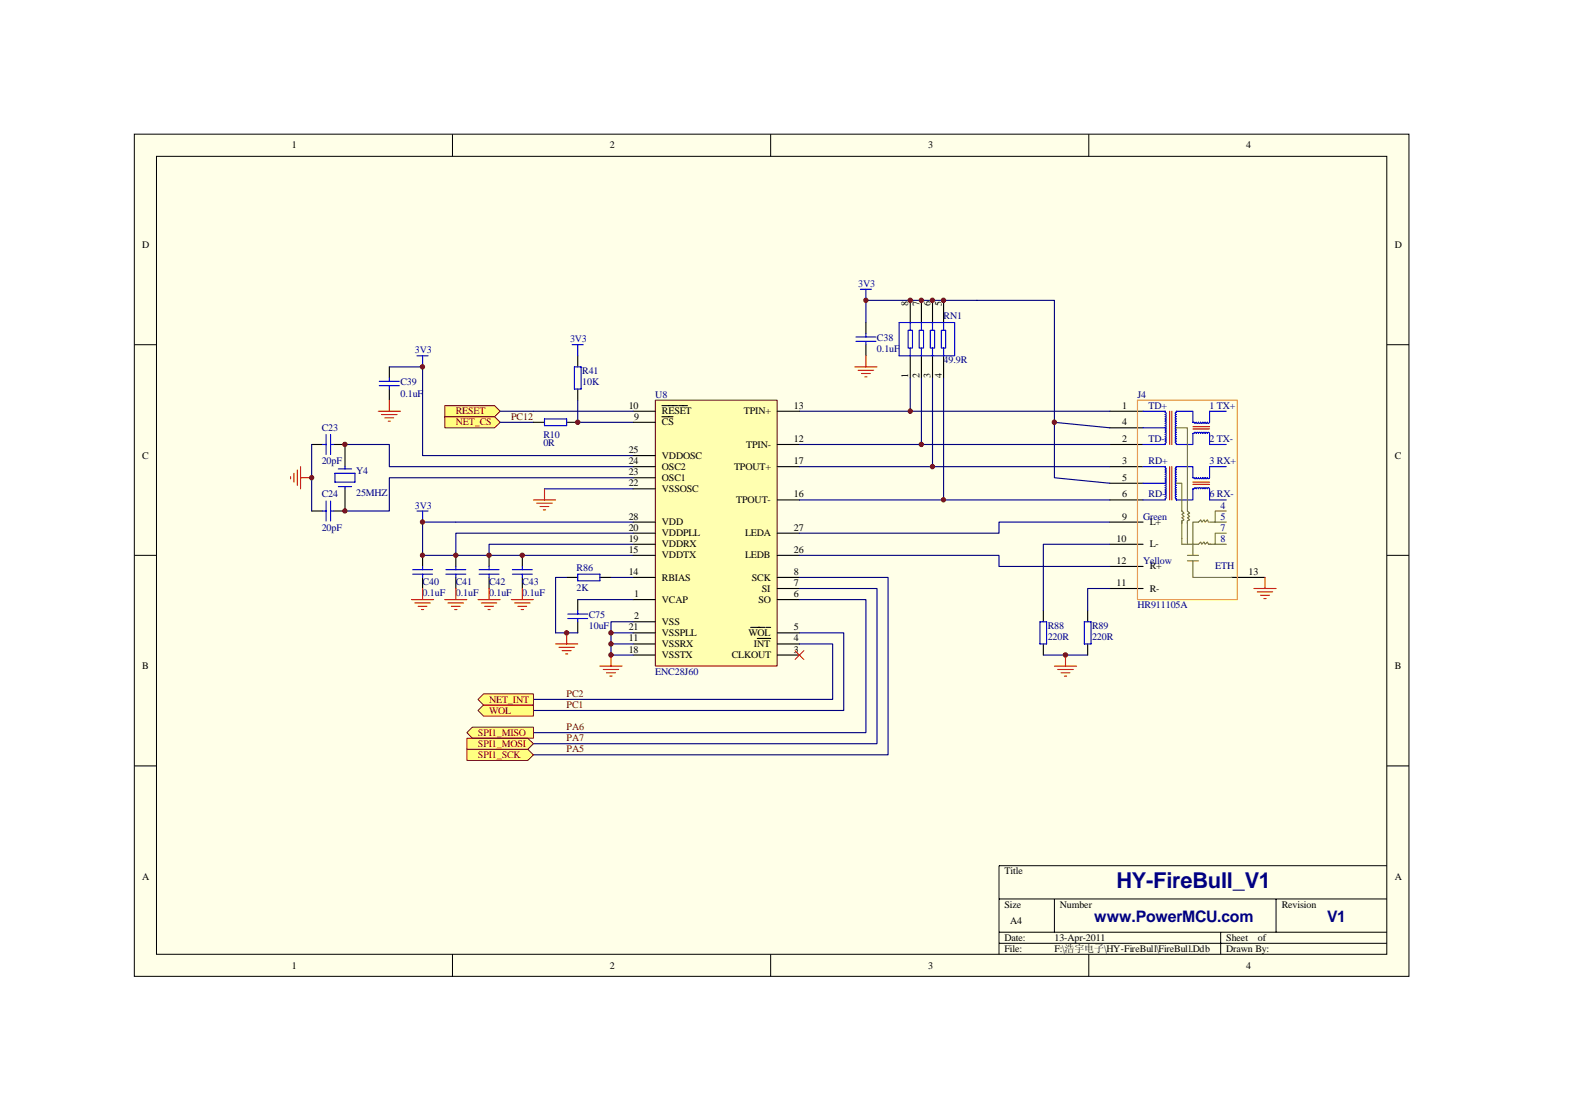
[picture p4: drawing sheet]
<svg xmlns="http://www.w3.org/2000/svg" width="297mm" height="210mm" viewBox="0 0 297 210" stroke-linecap="round" stroke-linejoin="round" font-family="sans-serif">
<path d="M25.4 25.4h241v159.1h-241z" fill="#ffffe8"/>
<g fill="none" stroke="#000" stroke-width=".19">
<path d="M25.4 25.4h241v159.1h-241zM29.6 29.5h232.6v150.9h-232.6zM85.6 25.4v4.1M145.7 25.4v4.1M205.9 25.4v4.1M25.4 65.2h4.2M262.2 65.2h4.2M25.4 105h4.2M262.2 105h4.2M25.4 144.8h4.2M262.2 144.8h4.2M188.9 169.9h73.3"/>
<path d="M188.9 176.2h73.3M188.9 178.3h73.3M199.4 169.9v6.3M230.8 176.2v4.2M241.3 169.9v6.3M262.2 163.6h-73.3v16.8M85.6 180.4v4.2M145.7 180.4v4.2M205.9 180.4v4.2"/>
</g>
<path d="M209.8 77.7h6.3M209.8 80.9h6.3M209.8 84h6.3M209.8 88.2h6.3M209.8 91.3h6.3M209.8 94.5h6.3M209.8 98.7h6.3M209.8 102.9h6.3M209.8 111.2h6.3M209.8 107.1h6.3M232.9 109.1h6.3" fill="none" stroke="#000" stroke-width=".21"/>
<g fill="none" stroke="#00f" stroke-width=".21">
<path d="M216.1 77.7h4.2v.2l.2 .2-.2 .2M220.3 78.4l.2 .1-.2 .3 .2 .2-.2 .2 .2 .2-.2 .2 .2 .2-.2 .2 .2 .2-.2 .2 .2 .2-.2 .2M222.4 78.4l-.2 .1 .2 .3-.2 .2 .2 .2-.2 .2 .2 .2-.2 .2 .2 .2-.2 .2 .2 .3-.2 .1 .2 .2M222.4 78.3l-.2-.2 .2-.4h3.1v2.1h.3M225.8 79.8l.2 .2 .2-.2 .2 .2 .2-.2 .2 .2 .2-.2M227 79.8l.2 .2 .2-.2M227.5 79.8l.1 .2 .3-.2 .1 .2 .3-.2 .2 .2 .2-.2M231.9 77.7h-3.2v2.1M216.1 80.9h4.2l.2 .1-.2 .3M216.1 88.2h4.2v.2l.2 .2-.2 .2M216.1 91.3h4.2M220.3 81.3l.2 .2-.2 .2 .2 .2-.2 .2 .2 .2-.2 .2 .2 .2-.2 .2"/>
<path d="M220.3 83l.2 .1-.2 .3M220.3 83.4l.2 .2-.2 .2M220.3 90.1l.2 .2-.2 .2M220.3 90.5l.2 .2-.2 .2 .2 .2-.2 .2M220.3 91.3l.2 .2-.2 .2 .2 .2-.2 .3 .2 .2-.2 .2 .2 .2-.2 .2M220.3 93l.2 .2-.2 .2M220.3 89.2l.2 .2-.2 .2M220.3 89.7l.2 .2-.2 .2M220.3 88.8l.2 .2-.2 .2M220.3 93.4l.2 .2-.2 .2M220.3 93.9l.2 .1-.2 .3v.2h-4.2M220.3 83.8v.2h-4.2"/>
<path d="M222.4 90.5l-.2 .2 .2 .2-.2 .2 .2 .2-.2 .2 .2 .3-.2 .1 .2 .3-.2 .2 .2 .2-.2 .2 .2 .2M222.4 90.1l-.2 .2 .2 .2M222.4 89.7l-.2 .2 .2 .2M222.4 89.2l-.2 .2 .2 .2M222.4 93l-.2 .2 .2 .2M222.4 93.4l-.2 .2 .2 .2M222.4 88.8l-.2 .2 .2 .2M222.4 88.8l-.2-.2 .2-.4h3.1v2.1l.5 .2 .2-.2 .2 .2 .2-.2 .2 .2 .2-.2M222.4 81.3l-.2 .2 .2 .2-.2 .2 .2 .2-.2 .2 .2 .2-.2 .2 .2 .2M222.4 80.9l-.2 .1 .2 .3M222.4 83.4l-.2 .2 .2 .2M222.4 83l-.2 .1 .2 .3"/>
<path d="M225.8 92.4h-.3v2.1h-3.1l-.2-.5 .2-.1M225.8 92.4l.2-.2 .2 .2 .2-.2 .2 .2 .2-.2 .2 .2M227 81.9l-.2-.2-.2 .2-.2-.2-.2 .2-.2-.2-.5 .2v2.1h-3.1v-.2M227 81.9l.2-.2 .2 .2M227 90.3l.2 .2 .2-.2M227 92.4l.2-.2 .2 .2M227.5 81.9l.1-.2 .2 .2 .2-.2 .3 .2 .2-.2 .1 .1 .1 2.2h3.2M227.5 92.4l.1-.2 .2 .2 .2-.2 .3 .2 .2-.2 .2 .2M228.7 92.4v2.1h3.2M231.9 88.2h-3.2l-.1 2.2-.1 .1-.2-.2-.3 .2-.1-.2-.3 .2-.1-.2"/>
</g>
<path d="M221.2 77.7v6.3M221.6 77.7v6.3M221.2 88.2v6.3M221.6 88.2v6.3M225.5 80.6h3.2M225.5 81.1h3.2M225.5 91.1h3.2M225.5 91.5h3.2" fill="none" stroke="#bf0000" stroke-width=".21"/>
<path d="M222.4 80.9h2.1v15.7l.4 .4-.4 .2 .4 .4-.4 .2 .4 .5-.4 .2v4.4M222.4 91.3h1.1v5.3l.4 .4-.4 .2 .4 .4-.4 .2 .4 .5-.4 .2v4.4h3.1l.4-.5 .2 .5 .4-.5 .3 .5 .4-.5 .2 .5h3.4M228.5 98.7l-.2-.4-.4 .4-.3-.4-.4 .4-.2-.4-.4 .4h-1.1v6.3M228.7 98.7h3.2M231.9 96.6h-2.1v2.1M224.5 106h2.1M224.5 105h2.1M225.5 106v3.1h7.4M231.9 100.8h-2.1v2.1" fill="none" stroke="#808000" stroke-width=".21"/>
<path d="M215.1 75.6h18.9v37.7h-18.9z" fill="none" stroke="#ff9c00" stroke-width=".21"/>
<path d="M151.1 77.7h58.7" fill="none" stroke="#000080" stroke-width=".21"/>
<path d="M123.9 75.6h23v50.3h-23z" fill="#ffffb0"/>
<path d="M123.9 75.6h23v50.3h-23z" fill="none" stroke="#800000" stroke-width=".19"/>
<g fill="none" stroke="#000" stroke-width=".21">
<path d="M172.1 56.8v4.2M174.2 56.8v4.2M176.3 56.8v4.2M178.4 56.8v4.2M119.7 77.7h4.2M119.7 79.8h4.2M125.2 76.7h2.9M125.2 78.8h2.1M128.3 76.7h1.7M147 77.7h4.1M163.7 61v2.1M163.7 65.2v2"/>
<path d="M172.1 67.2v4.2M174.2 67.2v4.2M176.3 67.2v4.2M178.4 67.2v4.2M119.7 86.1h4.2M119.7 88.2h4.2M119.7 90.3h4.2M119.7 92.4h4.2M119.7 98.7h4.2M147 88.2h4.1M147 84h4.1M147 94.5h4.1"/>
<path d="M119.7 100.8h4.2M119.7 102.9h4.2M119.7 105h4.2M119.7 109.1h4.2M119.7 113.3h4.2M119.7 117.5h4.2M119.7 119.6h4.2M141.9 118.6h2.7M144.9 118.6h.8M147 100.8h4.1M147 105h4.1M147 109.1h4.1"/>
<path d="M147 113.3h4.1M147 119.6h4.1M147 111.2h4.1M197.3 115.4v2.1M205.7 115.4v2.1M119.7 121.7h4.2M119.7 123.8h4.2M143.2 120.7h2.5M147 121.7h4.1M147 123.8h4.1M197.3 121.7v2.1M205.7 121.7v2.1"/>
</g>
<g fill="none" stroke="#000080" stroke-width=".21">
<path d="M100.9 77.7h18.8M163.7 61v-4.2h35.7v23l10.4 1.1M172.1 71.4v6.3M174.2 71.4v12.6M176.3 71.4v16.8M178.4 71.4v23.1M199.4 79.8v10.5l10.4 1M151.1 88.2h58.7M151.1 94.5h58.7M151.1 84h58.7M209.8 98.7h-20.9v2.1h-37.8M151.1 105h37.8v2.1h20.9"/>
<path d="M209.8 102.9h-12.5v12.5M209.8 111.2h-4.1v4.2M197.3 123.8h8.4"/>
</g>
<g fill="none" stroke="#00f" stroke-width=".21">
<path d="M162.7 54.7h2.1M163.7 54.7v2.1M161.8 64.5h3.8M161.8 63.7h3.8M163.7 63.1v.6M163.7 64.5v.7M170 61h10.5v6.2h-10.5zM171.7 62.4h.8v3.4h-.8zM172.1 61v1.4M172.1 65.8v1.4M173.8 62.4h.8v3.4h-.8zM174.2 61v1.4"/>
<path d="M174.2 65.8v1.4M175.9 62.4h.8v3.4h-.8zM176.3 61v1.4M176.3 65.8v1.4M178 62.4h.8v3.4h-.8zM178.4 61v1.4M178.4 65.8v1.4M196.6 117.5h1.3v4.2h-1.3zM205 117.5h1.3v4.2h-1.3z"/>
</g>
<g fill="none" stroke="#f00" stroke-width=".21">
<path d="M161.6 69.3h4.2M162.3 70h2.9M162.9 70.6h1.7M163.5 71.2h.4M163.7 67.2v2.1M237.1 111.2h4.2M237.7 111.9h2.9M238.3 112.5h1.7M239 113.1h.4M239.2 109.1v2.1M199.4 125.9h4.2M200 126.5h2.9"/>
<path d="M200.6 127.2h1.7M201.2 127.8h.5M201.5 123.8v2.1"/>
</g>
<g fill="#ffff80" stroke="#800000" stroke-width=".19">
<path d="M84.1 76.7h9.4l1.1 1-1.1 1.1h-9.4z" fill-rule="evenodd"/>
<path d="M84.1 78.8h9.4l1.1 1-1.1 1.1h-9.4z" fill-rule="evenodd"/>
</g>
<g fill="none" stroke="#000" stroke-width=".21">
<path d="M73.6 69.3v2.1M73.6 73.5v2.1M109.2 67.2v2.1M109.2 73.5v2.1M58.9 84h2.1M58.9 96.6h2.1M63.1 84h2.1v4.2M65.2 92.4v4.2h-2.1M79.9 105v2.1M79.9 109.1v2.1M86.2 105v2.1M86.2 109.1v2.1"/>
<path d="M92.5 105v2.1M92.5 109.1v2.1M98.8 105v2.1M98.8 109.1v2.1M107.1 109.1h2.1M109.2 113.3v2.1M109.2 117.5v2.1M113.4 109.1h2.1"/>
</g>
<g fill="none" stroke="#00f" stroke-width=".21">
<path d="M71.7 72.9h3.8M71.7 72.1h3.8M73.6 71.4v.7M73.6 72.9v.6M78.8 67.2h2.1M79.9 67.2v2.1M108.2 65.2h2.1M108.6 69.3h1.3v4.2h-1.3zM109.2 65.2v2M61 84h.7M61 96.6h.7M61.7 82.1v3.8"/>
<path d="M61.7 94.7v3.8M62.5 84h.6M62.5 82.1v3.8M62.5 94.7v3.8M62.5 96.6h.6M63.3 89.5h3.8v1.6h-3.8zM64 88.6h2.5M64 92h2.5M65.2 88.2v.4M65.2 92v.4M78.8 96.6h2.1M79.9 96.6v2.1"/>
<path d="M78 108.5h3.8M78 107.7h3.8M79.9 107.1v.6M79.9 108.5v.6M84.3 108.5h3.8M84.3 107.7h3.8M86.2 107.1v.6M86.2 108.5v.6M90.6 108.5h3.8M90.6 107.7h3.8M92.5 107.1v.6M92.5 108.5v.6"/>
<path d="M96.9 108.5h3.7M96.9 107.7h3.7M98.8 107.1v.6M98.8 108.5v.6M107.4 116.9h3.7M107.4 116.1h3.7M109.2 108.5h4.2v1.3h-4.2zM109.2 115.4v.7M109.2 116.9v.6"/>
</g>
<g fill="none" stroke="#f00" stroke-width=".21">
<path d="M71.5 77.7h4.2M72.1 78.4h3M72.8 79h1.6M73.4 79.6h.4M73.6 75.6v2.1M54.9 90.1v.4M55.6 89.5v1.6M56.2 88.8v3M56.8 88.2v4.2M56.8 90.3h2.1M100.9 94.5h4.1M101.5 95.1h2.9"/>
<path d="M102.1 95.7h1.7M102.7 96.4h.5M103 92.4v2.1M77.8 113.3h4.2M78.4 114h3M79.1 114.6h1.6M79.7 115.2h.4M79.9 111.2v2.1M84.1 113.3h4.2M84.7 114h2.9M85.3 114.6h1.7M86 115.2h.4"/>
<path d="M86.2 111.2v2.1M90.4 113.3h4.2M91 114h2.9M91.6 114.6h1.7M92.3 115.2h.4M92.5 111.2v2.1M96.7 113.3h4.2M97.3 114h2.9M97.9 114.6h1.7M98.5 115.2h.5M98.8 111.2v2.1M107.1 119.6v2.1"/>
<path d="M105 121.7h4.2M105.7 122.3h2.9M106.3 123h1.7M106.9 123.6h.5M113.4 125.9h4.2M114.1 126.5h2.9M114.7 127.2h1.7M115.3 127.8h.4M115.5 123.8v2.1"/>
</g>
<g fill="none" stroke="#000080" stroke-width=".21">
<path d="M109.2 75.6v4.2M58.9 84v12.6M65.2 84h8.4v4.2h46.1M103 92.4h16.7M119.7 90.3h-46.1v6.3h-8.4M119.7 98.7h-39.8v6.3h39.8M107.1 109.1h-2.1v10.5h4.2M109.2 113.3h10.5M115.5 109.1h4.2M115.5 119.6h4.2M119.7 100.8h-33.5v4.2M119.7 102.9h-27.2v2.1"/>
<path d="M119.7 117.5h-4.2v6.3h4.2M151.1 119.6h8.4v14.7h-58.6M151.1 113.3h12.6v25.2h-62.8M151.1 111.2h14.7v29.4h-64.9M151.1 109.1h16.8v33.6h-67M115.5 121.7h4.2M151.1 121.7h6.3v10.5h-56.5"/>
</g>
<path d="M150.3 123l1.7 1.7M152 123l-1.7 1.7" fill="none" stroke="#f00" stroke-width=".19"/>
<g fill="#ffff80" stroke="#800000" stroke-width=".19">
<path d="M90.4 134.3l1-1.1h9.5v2.1h-9.5z" fill-rule="evenodd"/>
<path d="M90.4 132.2l1-1.1h9.5v2.1h-9.5z" fill-rule="evenodd"/>
</g>
<path d="M73.6 69.3h6.3v16.8h39.8M94.6 77.7h6.3M94.6 79.8h6.3" fill="none" stroke="#000080" stroke-width=".21"/>
<g fill="#800000" stroke="#800000" stroke-width=".19">
<circle cx="163.7" cy="56.8" r=".41"/>
<circle cx="172.1" cy="77.7" r=".41"/>
<circle cx="174.2" cy="84" r=".41"/>
<circle cx="176.3" cy="88.2" r=".41"/>
<circle cx="178.4" cy="94.5" r=".4"/>
<circle cx="199.4" cy="79.8" r=".42"/>
<circle cx="201.4" cy="123.8" r=".42"/>
<circle cx="79.9" cy="69.3" r=".41"/>
<circle cx="58.9" cy="90.3" r=".41"/>
<circle cx="79.9" cy="98.7" r=".4"/>
<circle cx="107.1" cy="119.6" r=".41"/>
<circle cx="115.5" cy="123.8" r=".42"/>
<circle cx="115.5" cy="121.7" r=".41"/>
<circle cx="115.5" cy="119.6" r=".41"/>
</g>
<g fill="#ffff80" stroke="#800000" stroke-width=".19">
<path d="M88.3 141.6h11.5l1.1 1.1-1.1 1h-11.5z" fill-rule="evenodd"/>
<path d="M89.3 137.4h11.6v2.1h-11.6l-1-1z" fill-rule="evenodd"/>
<path d="M88.3 139.5h11.5l1.1 1.1-1.1 1h-11.5z" fill-rule="evenodd"/>
</g>
<path d="M100.9 79.8h2.1M107.1 79.8h2.1" fill="none" stroke="#000" stroke-width=".21"/>
<path d="M103 79.2h4.1v1.3h-4.1z" fill="none" stroke="#00f" stroke-width=".21"/>
<path d="M109.2 79.8h10.5" fill="none" stroke="#000080" stroke-width=".21"/>
<g fill="#800000" stroke="#800000" stroke-width=".19">
<circle cx="109.2" cy="79.8" r=".42"/>
<circle cx="65.2" cy="96.6" r=".4"/>
<circle cx="65.2" cy="84" r=".41"/>
<circle cx="98.8" cy="104.9" r=".41"/>
<circle cx="92.5" cy="104.9" r=".41"/>
<circle cx="86.2" cy="104.9" r=".41"/>
<circle cx="79.9" cy="104.9" r=".4"/>
<circle cx="178.4" cy="56.8" r=".41"/>
<circle cx="176.3" cy="56.8" r=".41"/>
<circle cx="174.2" cy="56.8" r=".41"/>
<circle cx="172.1" cy="56.8" r=".41"/>
</g>
<text font-size="4.1" fill="#000080" x="211.1" y="167.8">HY-FireBull_V1</text>
<g font-size="3" fill="#000080">
<text x="206.9" y="174.3">www.PowerMCU.com</text>
<text x="250.9" y="174.3">V1</text>
</g>
<g font-size="1.9">
<text x="55.2" y="28">1</text>
<text x="115.3" y="28">2</text>
<text x="175.5" y="28">3</text>
<text x="235.6" y="28">4</text>
<text x="26.9" y="46.9">D</text>
<text x="263.7" y="46.9">D</text>
<text x="171.7" y="57.8" transform="rotate(-90 171.7 57.8)">8</text>
<text x="173.8" y="57.8" transform="rotate(-90 173.8 57.8)">7</text>
<text x="176" y="57.8" transform="rotate(-90 176 57.8)">6</text>
<text x="178.1" y="57.8" transform="rotate(-90 178.1 57.8)">5</text>
<text x="171.7" y="71.4" transform="rotate(-90 171.7 71.4)">1</text>
<text x="173.8" y="71.4" transform="rotate(-90 173.8 71.4)">2</text>
<text x="176" y="71.4" transform="rotate(-90 176 71.4)">3</text>
<text x="178.1" y="71.4" transform="rotate(-90 178.1 71.4)">4</text>
<text x="118.9" y="77.3">10</text>
<text x="150.1" y="77.3">13</text>
<text x="212.2" y="77.3">1</text>
<text x="119.9" y="79.4">9</text>
<text x="125.2" y="78.3">RESET</text>
<text x="125.2" y="80.4">CS</text>
<text x="140.7" y="78.3">TPIN+</text>
<text x="150.1" y="83.5">12</text>
<text x="212.2" y="80.4">4</text>
<text x="212.2" y="83.5">2</text>
<text x="26.9" y="86.7">C</text>
<text x="118.9" y="85.6">25</text>
<text x="118.9" y="87.7">24</text>
<text x="118.9" y="89.8">23</text>
<text x="125.2" y="86.7">VDDOSC</text>
<text x="125.2" y="88.8">OSC2</text>
<text x="138.8" y="88.8">TPOUT+</text>
<text x="141.1" y="84.6">TPIN-</text>
<text x="150.1" y="87.7">17</text>
<text x="212.2" y="87.7">3</text>
<text x="263.7" y="86.7">C</text>
<text x="118.9" y="91.9">22</text>
<text x="125.2" y="90.9">OSC1</text>
<text x="125.2" y="93">VSSOSC</text>
<text x="139.2" y="95.1">TPOUT-</text>
<text x="150.1" y="94">16</text>
<text x="212.2" y="90.9">5</text>
<text x="212.2" y="94">6</text>
<text x="118.9" y="98.2">28</text>
<text x="118.9" y="100.3">20</text>
<text x="125.2" y="99.3">VDD</text>
<text x="125.2" y="101.3">VDDPLL</text>
<text x="140.9" y="101.3">LEDA</text>
<text x="150.1" y="100.3">27</text>
<text x="212.2" y="98.2">9</text>
<text x="217.4" y="99.3">L+</text>
<text x="118.9" y="102.4">19</text>
<text x="118.9" y="104.5">15</text>
<text x="125.2" y="103.4">VDDRX</text>
<text x="125.2" y="105.5">VDDTX</text>
<text x="140.9" y="105.5">LEDB</text>
<text x="150.1" y="104.5">26</text>
<text x="211.1" y="102.4">10</text>
<text x="211.1" y="106.6">12</text>
<text x="217.4" y="103.4">L-</text>
<text x="217.4" y="107.6">R+</text>
<text x="118.9" y="108.7">14</text>
<text x="119.9" y="112.9">1</text>
<text x="125.2" y="109.7">RBIAS</text>
<text x="125.2" y="113.9">VCAP</text>
<text x="142.2" y="109.7">SCK</text>
<text x="143.4" y="113.9">SO</text>
<text x="144" y="111.8">SI</text>
<text x="150.1" y="110.8">7</text>
<text x="150.1" y="112.9">6</text>
<text x="150.1" y="108.7">8</text>
<text x="211.1" y="110.8">11</text>
<text x="217.4" y="111.8">R-</text>
<text x="236" y="108.7">13</text>
<text x="118.9" y="119.1">21</text>
<text x="119.9" y="117.1">2</text>
<text x="125.2" y="118.1">VSS</text>
<text x="150.1" y="119.1">5</text>
<text x="118.9" y="121.2">11</text>
<text x="118.9" y="123.3">18</text>
<text x="125.2" y="120.2">VSSPLL</text>
<text x="125.2" y="122.3">VSSRX</text>
<text x="125.2" y="124.4">VSSTX</text>
<text x="138.4" y="124.4">CLKOUT</text>
<text x="141.5" y="120.2">WOL</text>
<text x="142.6" y="122.3">INT</text>
<text x="150.1" y="121.2">4</text>
<text x="150.1" y="123.3">3</text>
<text x="26.9" y="126.5">B</text>
<text x="263.7" y="126.5">B</text>
<text x="26.9" y="166.3">A</text>
<text x="189.9" y="165.2">Title</text>
<text x="263.7" y="166.3">A</text>
<text x="189.9" y="171.5">Size</text>
<text x="200.4" y="171.5">Number</text>
<text x="242.3" y="171.5">Revision</text>
<text x="189.9" y="177.8">Date:</text>
<text x="189.9" y="179.9">File:</text>
<text x="191" y="174.7">A4</text>
<text x="199.4" y="179.9">F:\浩宇电子\HY-FireBull\FireBull.Ddb</text>
<text x="199.4" y="177.8">13-Apr-2011</text>
<text x="231.9" y="179.9">Drawn By:</text>
<text x="231.9" y="177.8">Sheet</text>
<text x="237.8" y="177.8">of</text>
<text x="55.2" y="183">1</text>
<text x="115.3" y="183">2</text>
<text x="175.5" y="183">3</text>
<text x="235.6" y="183">4</text>
</g>
<g font-size="1.9" fill="#00f">
<text x="162.3" y="54.2">3V3</text>
<text x="107.8" y="64.7">3V3</text>
<text x="78.4" y="66.8">3V3</text>
<text x="78.4" y="96.1">3V3</text>
</g>
<g font-size="1.9" fill="#000080">
<text x="165.8" y="64.5">C38</text>
<text x="178.4" y="60.3">RN1</text>
<text x="110.1" y="70.8">R41</text>
<text x="165.8" y="66.6">0.1uF</text>
<text x="178.4" y="68.7">49.9R</text>
<text x="75.7" y="72.9">C39</text>
<text x="75.7" y="75">0.1uF</text>
<text x="110.1" y="72.9">10K</text>
<text x="123.9" y="75.2">U8</text>
<text x="215.1" y="75.2">J4</text>
<text x="217.2" y="77.3">TD+</text>
<text x="228.7" y="77.3">1 TX+</text>
<text x="60.8" y="81.4">C23</text>
<text x="102.7" y="82.7">R10</text>
<text x="217.2" y="83.5">TD-</text>
<text x="228.7" y="83.5">2 TX-</text>
<text x="60.8" y="87.7">20pF</text>
<text x="67.3" y="89.6">Y4</text>
<text x="102.7" y="84.4">0R</text>
<text x="217.2" y="87.7">RD+</text>
<text x="228.7" y="87.7">3 RX+</text>
<text x="60.8" y="94">C24</text>
<text x="67.3" y="93.8">25MHZ</text>
<text x="217.2" y="94">RD-</text>
<text x="228.7" y="94">6 RX-</text>
<text x="60.8" y="100.3">20pF</text>
<text x="216.1" y="98.2">Green</text>
<text x="230.8" y="96.1">4</text>
<text x="230.8" y="98.2">5</text>
<text x="230.8" y="100.3">7</text>
<text x="109" y="107.8">R86</text>
<text x="216.1" y="106.6">Yellow</text>
<text x="229.8" y="107.6">ETH</text>
<text x="230.8" y="102.4">8</text>
<text x="79.9" y="110.6">C40</text>
<text x="79.9" y="112.7">0.1uF</text>
<text x="86.2" y="110.6">C41</text>
<text x="86.2" y="112.7">0.1uF</text>
<text x="92.5" y="110.6">C42</text>
<text x="92.5" y="112.7">0.1uF</text>
<text x="98.8" y="110.6">C43</text>
<text x="98.8" y="112.7">0.1uF</text>
<text x="109" y="111.6">2K</text>
<text x="111.3" y="116.8">C75</text>
<text x="111.3" y="118.9">10uF</text>
<text x="198.1" y="118.9">R88</text>
<text x="206.5" y="118.9">R89</text>
<text x="215.1" y="115">HR911105A</text>
<text x="198.1" y="121">220R</text>
<text x="206.5" y="121">220R</text>
<text x="123.9" y="127.5">ENC28J60</text>
</g>
<g font-size="1.9" fill="#800000">
<text x="86.2" y="78.3">RESET</text>
<text x="86.2" y="80.4">NET_CS</text>
<text x="96.7" y="79.4">PC12</text>
<text x="107.1" y="131.7">PC2</text>
<text x="92.5" y="134.9">WOL</text>
<text x="92.5" y="132.8">NET_INT</text>
<text x="107.1" y="133.8">PC1</text>
<text x="90.4" y="143.3">SPI1_SCK</text>
<text x="90.4" y="139.1">SPI1_MISO</text>
<text x="90.4" y="141.2">SPI1_MOSI</text>
<text x="107.1" y="142.2">PA5</text>
<text x="107.1" y="138">PA6</text>
<text x="107.1" y="140.1">PA7</text>
</g>
</svg>
